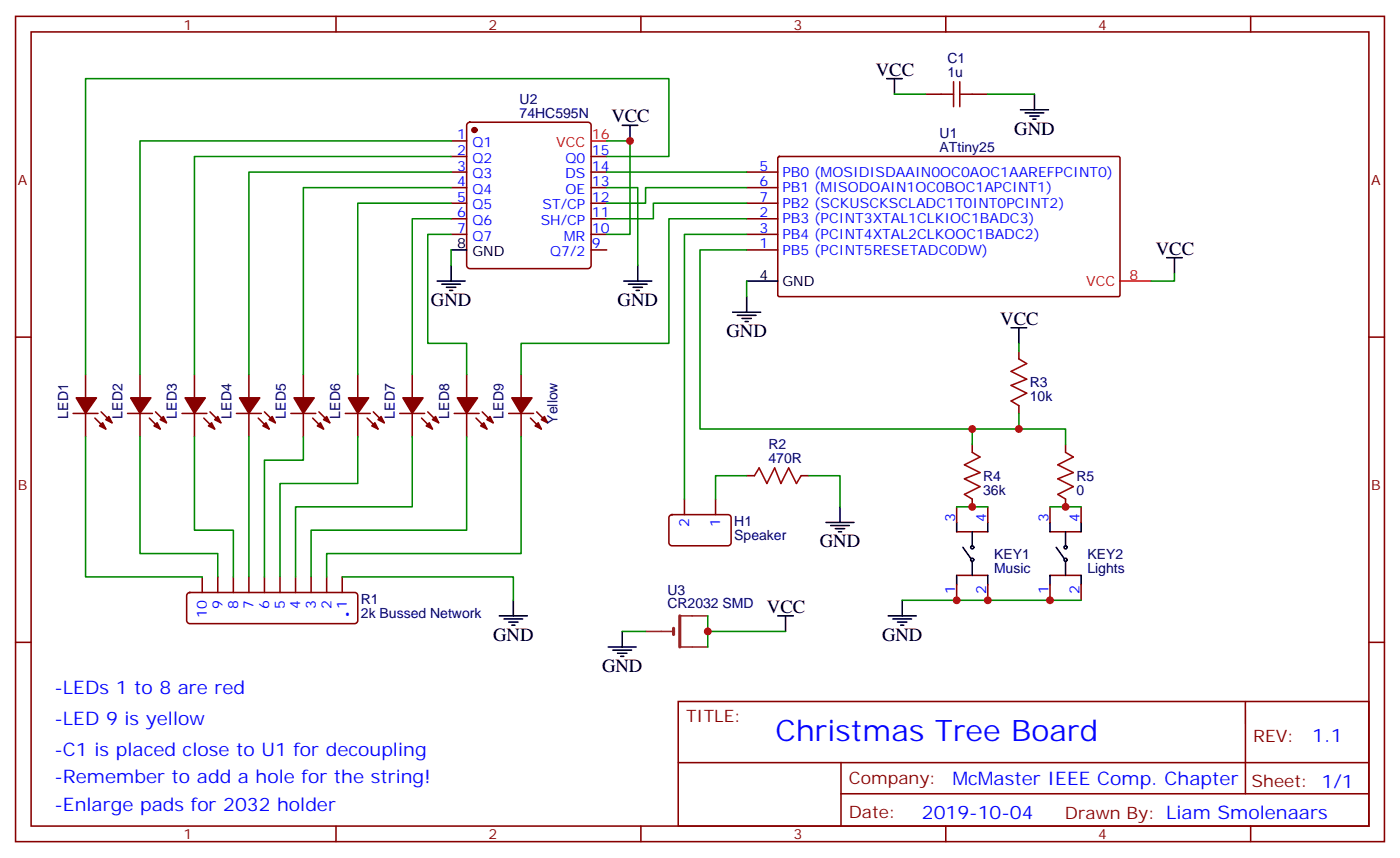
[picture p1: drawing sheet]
<svg xmlns="http://www.w3.org/2000/svg" width="317mm" height="194mm" viewBox="0 0 317 194" stroke-linecap="round" stroke-linejoin="round" font-family="sans-serif">
<g fill="none" stroke="#870000" stroke-width=".35">
<path d="M3.5 3.7h310.5v187h-310.5zM7.1 7.2h303.3v179.9h-303.3zM76.2 3.7v3.5M145.3 3.7v3.5M214.5 3.7v3.5M283.6 3.7v3.5M102.3 31.9h3.5M102.3 35.5h3.5M102.3 39h3.5M106.1 27.9l.4-.2h26.8a.71 .71 0 0 1 .8 .7v31.7a.76 .76 0 0 1-.8 .8h-26.8a.76 .76 0 0 1-.7-.8v-31.7zM134.1 35.5h3.5M134.1 39h3.5"/>
<path d="M169.3 39h7.1M176.4 35.6l.3-.1h77.1l.2 .3-.1 31.2-.3 .2-77-.1-.2-.2zM209.9 21.3h3.5M220.5 21.3h3.5M102.3 42.5h3.5M102.3 46h3.5M102.3 49.6h3.5M102.3 53.1h3.5M134.1 42.5h3.5M134.1 46h3.5M134.1 49.6h3.5M134.1 53.1h3.5"/>
<path d="M134.1 56.6h3.5M169.3 42.5h7.1M169.3 46h7.1M169.3 49.6h7.1M169.3 53.1h7.1M169.3 56.6h7.1M3.5 76.4h3.6M231.1 79.6v1.7M310.4 76.4h3.6M16.6 93.7h5.6M19.4 84.8v5.3M19.4 93.7v5.3"/>
<path d="M21.5 94.7l2.5 2.5M22.9 93.3l2.5 2.5M28.9 93.7h5.7M31.7 84.8v5.3M31.7 93.7v5.3M33.9 94.7l2.4 2.5M35.3 93.3l2.4 2.5M41.3 93.7h5.6M44.1 84.8v5.3M44.1 93.7v5.3M46.2 94.7l2.5 2.5M47.6 93.3l2.5 2.5"/>
<path d="M53.6 93.7h5.7M56.4 84.8v5.3M56.4 93.7v5.3M58.6 94.7l2.4 2.5M60 93.3l2.4 2.5M66 93.7h5.6M68.8 84.8v5.3M68.8 93.7v5.3M70.9 94.7l2.5 2.5M72.3 93.3l2.5 2.5M78.3 93.7h5.7M81.1 84.8v5.3"/>
<path d="M81.1 93.7v5.3M83.3 94.7l2.4 2.5M84.7 93.3l2.4 2.5M90.7 93.7h5.6M93.5 84.8v5.3M93.5 93.7v5.3M95.6 94.7l2.5 2.5M97 93.3l2.5 2.5M103 93.7h5.7M105.8 84.8v5.3M105.8 93.7v5.3M107.9 94.7l2.5 2.5"/>
<path d="M109.4 93.3l2.4 2.5M115.4 93.7h5.6M118.2 84.8v5.3M118.2 93.7v5.3M120.3 94.7l2.5 2.5M121.7 93.3l2.5 2.5M231.1 91.9v1.8M151.9 116.8l.5-.2h12.7a.71 .71 0 0 1 .7 .7v5.6a.76 .76 0 0 1-.7 .7h-12.7a.76 .76 0 0 1-.7-.7v-5.6zM155.2 113.1v3.5M162.3 113.1v3.5M169.3 107.8h1.8M181.7 107.8h1.7"/>
<path d="M217 114.8v3.6M220.5 100.7v1.8M220.5 113.1v1.7M224 114.8v3.6M238.1 114.8v3.6M241.7 100.7v1.8M241.7 113.1v1.7M245.2 114.8v3.6M42.6 134.4l.4-.2h37.4a.71 .71 0 0 1 .7 .7v5.7a.76 .76 0 0 1-.7 .7h-37.4a.76 .76 0 0 1-.7-.7v-5.7zM45.9 130.7v3.5M49.4 130.7v3.5M52.9 130.7v3.5"/>
<path d="M56.4 130.7v3.5M60 130.7v3.5M63.5 130.7v3.5M67 130.7v3.5M70.6 130.7v3.5M74.1 130.7v3.5M77.6 130.7v3.5M217 130.4h7M217 120.5h7M217 132.5v3.5M224 132.5v3.5M238.1 130.4h7.1"/>
<path d="M238.1 120.5h7.1M238.1 132.5v3.5M245.2 132.5v3.5M3.5 145.5h3.6M153.8 158.9h156.6v28.2h-156.6zM282.4 159v20.8M310.4 145.5h3.6M153.8 172.8h156.5M190.7 179.8h119.6M190.7 172.8v14.1M76.2 187.1v3.6M145.3 187.1v3.6"/>
<path d="M214.5 187.1v3.6M283.6 187.1v3.6"/>
</g>
<g fill="#870000" stroke="#870000" stroke-width=".35">
<path d="M22.6 96.5l.7-.7 .7 1.4z"/>
<path d="M24 95.1l.7-.7 .7 1.4z"/>
<path d="M17.3 90.1h4.6l-2.5 3.6z"/>
<path d="M34.9 96.5l.7-.7 .7 1.4z"/>
<path d="M36.3 95.1l.7-.7 .7 1.4z"/>
<path d="M29.6 90.1h4.6l-2.5 3.6z"/>
<path d="M47.3 96.5l.7-.7 .7 1.4z"/>
<path d="M48.7 95.1l.7-.7 .7 1.4z"/>
<path d="M42 90.1h4.6l-2.5 3.6z"/>
<path d="M59.6 96.5l.7-.7 .7 1.4z"/>
<path d="M61 95.1l.7-.7 .7 1.4z"/>
<path d="M54.3 90.1h4.6l-2.5 3.6z"/>
<path d="M72 96.5l.7-.7 .7 1.4z"/>
<path d="M73.4 95.1l.7-.7 .7 1.4z"/>
<path d="M66.7 90.1h4.6l-2.5 3.6z"/>
<path d="M84.3 96.5l.7-.7 .7 1.4z"/>
<path d="M85.7 95.1l.7-.7 .7 1.4z"/>
<path d="M79 90.1h4.6l-2.5 3.6z"/>
<path d="M96.7 96.5l.7-.7 .7 1.4z"/>
<path d="M98.1 95.1l.7-.7 .7 1.4z"/>
<path d="M91.4 90.1h4.6l-2.5 3.6z"/>
<path d="M109 96.5l.7-.7 .7 1.4z"/>
<path d="M110.4 95.1l.7-.7 .7 1.4z"/>
<path d="M103.7 90.1h4.6l-2.5 3.6z"/>
<path d="M121.4 96.5l.7-.7 .7 1.4z"/>
<path d="M122.8 95.1l.7-.7 .7 1.4z"/>
<path d="M116.1 90.1h4.5l-2.4 3.6z"/>
<circle cx="107.6" cy="29.5" r=".53"/>
</g>
<g fill="none" stroke="#000" stroke-width=".35">
<path d="M201.1 17.8h3.5M202.8 17.8v3.5M141.1 28.4h3.5M142.9 28.4v3.5M231.4 24.9h6.4M232.5 25.6h4.2M233.5 26.3h2.2M234.2 27h.7M234.6 21.3v3.6M102.3 56.6h3.5M264.6 58.4h3.5M266.3 58.4v3.5"/>
<path d="M99.1 63.7h6.4M100.2 64.4h4.2M101.2 65.1h2.2M102 65.8h.7M102.3 60.1v3.6M141.5 63.7h6.3M142.5 64.4h4.3M143.6 65.1h2.1M144.3 65.8h.7M144.6 60.1v3.6M166.2 70.7h6.3M167.2 71.4h4.2"/>
<path d="M168.3 72.1h2.1M169 72.8h.7M169.3 63.7h7.1M169.3 67.2v3.5M229.3 74.3h3.5M231.1 74.3v3.5M187.3 118.4h6.4M188.4 119.1h4.2M189.4 119.8h2.2M190.5 114.8v3.6M217 118.4v2.1M224 118.4v2.1"/>
<path d="M238.1 118.4v2.1M245.2 118.4v2.1M113.2 139.5h6.4M116.4 136v3.5M176.4 139.5h3.5M178.2 139.5v3.6M190.1 120.5h.8M201.4 139.5h6.4M204.6 136v3.5M217 130.4v2.1M218.4 124l1.7 2.5M220.5 120.5v3.1"/>
<path d="M220.5 127.2v3.2M224 130.4v2.1M238.1 130.4v2.1M239.5 124l1.8 2.5M241.7 120.5v3.1M241.7 127.2v3.2M245.2 130.4v2.1M114.3 140.2h4.2M115.4 140.9h2.1M116.1 141.6h.7M137.9 146.6h6.4M139 147.3h4.2"/>
<path d="M140.1 148h2.1M140.8 148.7h.7M141.1 143.1v3.5M202.5 140.2h4.2M203.6 140.9h2.1M204.3 141.6h.7"/>
<circle cx="220.5" cy="124" r=".35"/>
<circle cx="220.5" cy="126.8" r=".35"/>
<circle cx="241.7" cy="126.8" r=".35"/>
<circle cx="241.7" cy="124" r=".35"/>
</g>
<path d="M134.1 31.9h3.5M254 63.7h7.1" fill="none" stroke="#f00" stroke-width=".35"/>
<path d="M216.3 18.5v5.7M217.7 18.5v5.7M213.4 21.3h2.9M217.7 21.3h2.8M231.1 81.3l1.7 1.1-3.5 1.7 3.5 1.8-3.5 1.4 3.5 1.8-3.5 1.7 1.8 1.1M171.1 107.8l1.1-1.8 1.7 3.5 1.8-3.5 1.4 3.5 1.8-3.5 1.7 3.5 1.1-1.7M220.5 102.5l1.7 1-3.5 1.8 3.5 1.8-3.5 1.4 3.5 1.7-3.5 1.8 1.8 1.1M241.7 102.5l1.7 1-3.5 1.8 3.5 1.8-3.5 1.4 3.5 1.7-3.5 1.8 1.8 1.1" fill="none" stroke="#a10000" stroke-width=".35"/>
<path d="M154.2 139.5v7.1M152.8 142.3v1.5" fill="none" stroke="#8c2424" stroke-width=".71"/>
<path d="M154.2 139.5h6.3M146.4 143.1h6.4M154.2 146.6h6.3" fill="none" stroke="#8c2424" stroke-width=".35"/>
<g fill="none" stroke="#008700" stroke-width=".35">
<path d="M102.3 31.9h-70.6v52.9M102.3 35.5h-58.2v49.3M102.3 39h-45.9v45.8M137.6 31.9h5.3v21.2h-5.3M137.6 35.5h14.1v-17.7h-132.3v67M137.6 39h31.7M202.8 21.3h7.1M224 21.3h10.6M102.3 42.5h-33.5v42.3M102.3 46h-21.2v38.8M102.3 49.6h-8.8v35.2M102.3 53.1h-5.3v24.7h8.8v7"/>
<path d="M102.3 56.6v3.5M137.6 42.5h7v17.6M169.3 42.5h-22.9v3.5h-8.8M169.3 46h-21.1v3.6h-10.6M169.3 49.6h-17.6v28.2h-33.5v7M169.3 53.1h-14.1v60M169.3 56.6h-10.6v40.6h61.8M169.3 63.7v3.5M231.1 77.8v1.8M266.3 61.9v1.8h-5.2M19.4 99v31.7h26.5M31.7 99v26.4h17.7v5.3"/>
<path d="M44.1 99v21.1h8.8v10.6M56.4 99v31.7M68.8 99v5.2h-8.8v26.5M81.1 99v10.5h-17.6v21.2M93.5 99v15.8h-26.5v15.9M105.8 99v21.1h-35.2v10.6M118.2 99v26.4h-44.1v5.3M231.1 93.7v3.5M169.3 107.8h-7v5.3M183.4 107.8h7.1v7M217 114.8h7M220.5 100.7v-3.5h21.2v3.5"/>
<path d="M238.1 114.8h7.1M77.6 130.7h38.8v5.3M160.5 139.5v7.1M204.6 136h40.6M141.1 143.1h5.3M160.5 143.1h17.7"/>
</g>
<g fill="#c00">
<circle cx="220.5" cy="114.8" r=".88"/>
<circle cx="220.5" cy="97.2" r=".88"/>
<circle cx="142.9" cy="31.9" r=".88"/>
<circle cx="231.1" cy="97.2" r=".88"/>
<circle cx="238.1" cy="136" r=".88"/>
<circle cx="217" cy="136" r=".88"/>
<circle cx="224" cy="136" r=".88"/>
<circle cx="241.7" cy="114.8" r=".88"/>
<circle cx="160.5" cy="143.1" r=".88"/>
</g>
<text font-size="7.4" fill="#00f" x="77.6" y="139.5">.</text>
<text font-size="6.7" fill="#00f" x="175.9" y="168">Christmas Tree Board</text>
<g font-size="4.2">
<text x="198.6" y="17.1">VCC</text>
<text x="138.6" y="27.7">VCC</text>
<text x="230" y="30.5">GND</text>
<text x="262.1" y="57.7">VCC</text>
<text x="97.7" y="69.3">GND</text>
<text x="140.1" y="69.3">GND</text>
<text x="164.7" y="76.4">GND</text>
<text x="226.8" y="73.6">VCC</text>
<text x="185.9" y="124">GND</text>
<text x="173.9" y="138.8">VCC</text>
<text x="111.8" y="145.2">GND</text>
<text x="200" y="145.2">GND</text>
<text x="136.5" y="152.2">GND</text>
</g>
<g font-size="4.2" fill="#00f">
<text x="12.3" y="157.2">-LEDs 1 to 8 are red</text>
<text x="12.3" y="164.2">-LED 9 is yellow</text>
<text x="12.3" y="171.3">-C1 is placed close to U1 for decoupling</text>
<text x="297.6" y="168.2">1.1</text>
<text x="12.3" y="177.3">-Remember to add a hole for the string!</text>
<text x="216" y="177.8">McMaster IEEE Comp. Chapter</text>
<text x="12.3" y="183.6">-Enlarge pads for 2032 holder</text>
<text x="209.1" y="185.6">2019-10-04</text>
</g>
<g font-size="3.9" fill="#800">
<text x="155.6" y="163.5">TITLE:</text>
<text x="284.2" y="168.2">REV:</text>
<text x="192.5" y="177.7">Company:</text>
<text x="283.9" y="178.3">Sheet: 1/1</text>
<text x="192.5" y="185.4">Date:</text>
<text x="241.5" y="185.5">Drawn By: Liam Smolenaars</text>
</g>
<g font-size="3.2" fill="#800">
<text x="41.6" y="6.7">1</text>
<text x="110.8" y="6.7">2</text>
<text x="179.9" y="6.7">3</text>
<text x="249.1" y="6.7">4</text>
<text x="4.1" y="41.8">A</text>
<text x="311" y="41.8">A</text>
<text x="4.1" y="110.9">B</text>
<text x="311" y="110.9">B</text>
<text x="41.6" y="190.1">1</text>
<text x="110.8" y="190.1">2</text>
<text x="179.9" y="190.1">3</text>
<text x="249.1" y="190.1">4</text>
</g>
<g font-size="3.2" fill="#000080">
<text x="214.9" y="17.5">1u</text>
<text x="214.9" y="14.3">C1</text>
<text x="117.8" y="23.5">U2</text>
<text x="117.8" y="26.6">74HC595N</text>
<text x="213.1" y="34.4">ATtiny25</text>
<text x="213.1" y="31.2">U1</text>
<text x="233.5" y="87.8">R3</text>
<text x="15.4" y="94.8" transform="rotate(-90 15.4 94.8)">LED1</text>
<text x="27.8" y="94.8" transform="rotate(-90 27.8 94.8)">LED2</text>
<text x="40.1" y="94.8" transform="rotate(-90 40.1 94.8)">LED3</text>
<text x="52.5" y="94.8" transform="rotate(-90 52.5 94.8)">LED4</text>
<text x="64.8" y="94.8" transform="rotate(-90 64.8 94.8)">LED5</text>
<text x="77.2" y="94.8" transform="rotate(-90 77.2 94.8)">LED6</text>
<text x="89.5" y="94.8" transform="rotate(-90 89.5 94.8)">LED7</text>
<text x="101.9" y="94.8" transform="rotate(-90 101.9 94.8)">LED8</text>
<text x="114.2" y="94.8" transform="rotate(-90 114.2 94.8)">LED9</text>
<text x="126.4" y="96" transform="rotate(-90 126.4 96)">Yellow</text>
<text x="233.5" y="91">10k</text>
<text x="174.3" y="101.8">R2</text>
<text x="174.3" y="105">470R</text>
<text x="223" y="112.1">36k</text>
<text x="223" y="108.9">R4</text>
<text x="244.1" y="112.1">0</text>
<text x="244.1" y="108.9">R5</text>
<text x="166.5" y="119.2">H1</text>
<text x="166.5" y="122.4">Speaker</text>
<text x="225.4" y="129.8">Music</text>
<text x="225.4" y="126.6">KEY1</text>
<text x="246.6" y="129.8">Lights</text>
<text x="246.6" y="126.6">KEY2</text>
<text x="81.8" y="136.7">R1</text>
<text x="151.4" y="137.8">CR2032 SMD</text>
<text x="151.4" y="134.7">U3</text>
<text x="81.8" y="139.9">2k Bussed Network</text>
</g>
<g font-size="3.2" fill="#00f">
<text x="103.6" y="31.6">1</text>
<text x="103.6" y="35.1">2</text>
<text x="107.1" y="33.3">Q1</text>
<text x="134.2" y="35.1">15</text>
<text x="103.6" y="38.6">3</text>
<text x="107.1" y="36.9">Q2</text>
<text x="107.1" y="40.4">Q3</text>
<text x="128.1" y="40.4">DS</text>
<text x="128.2" y="36.9">Q0</text>
<text x="134.2" y="38.6">14</text>
<text x="172.3" y="38.6">5</text>
<text x="177.4" y="40">PB0 (MOSIDISDAAIN0OC0AOC1AAREFPCINT0)</text>
<text x="103.6" y="42.2">4</text>
<text x="103.6" y="45.7">5</text>
<text x="107.1" y="43.9">Q4</text>
<text x="107.1" y="47.4">Q5</text>
<text x="123.1" y="47.4">ST/CP</text>
<text x="128.2" y="43.9">OE</text>
<text x="134.2" y="45.7">12</text>
<text x="134.2" y="42.2">13</text>
<text x="172.3" y="42.2">6</text>
<text x="172.3" y="45.7">7</text>
<text x="177.4" y="43.6">PB1 (MISODOAIN1OC0BOC1APCINT1)</text>
<text x="177.4" y="47.1">PB2 (SCKUSCKSCLADC1T0INT0PCINT2)</text>
<text x="103.6" y="49.2">6</text>
<text x="103.6" y="52.7">7</text>
<text x="107.1" y="51">Q6</text>
<text x="122.6" y="51">SH/CP</text>
<text x="134.2" y="52.7">10</text>
<text x="134.2" y="49.2">11</text>
<text x="172.3" y="49.2">2</text>
<text x="172.3" y="52.7">3</text>
<text x="177.4" y="50.6">PB3 (PCINT3XTAL1CLKIOC1BADC3)</text>
<text x="107.1" y="54.5">Q7</text>
<text x="124.8" y="58">Q7/2</text>
<text x="127.9" y="54.5">MR</text>
<text x="134.2" y="56.3">9</text>
<text x="172.3" y="56.3">1</text>
<text x="177.4" y="57.7">PB5 (PCINT5RESETADC0DW)</text>
<text x="177.4" y="54.2">PB4 (PCINT4XTAL2CLKOOC1BADC2)</text>
<text x="156.3" y="119.3" transform="rotate(-90 156.3 119.3)">2</text>
<text x="163.3" y="119.3" transform="rotate(-90 163.3 119.3)">1</text>
<text x="216.6" y="118.4" transform="rotate(-90 216.6 118.4)">3</text>
<text x="223.7" y="118.4" transform="rotate(-90 223.7 118.4)">4</text>
<text x="237.8" y="118.4" transform="rotate(-90 237.8 118.4)">3</text>
<text x="244.8" y="118.4" transform="rotate(-90 244.8 118.4)">4</text>
<text x="216.6" y="134.5" transform="rotate(-90 216.6 134.5)">1</text>
<text x="223.7" y="134.5" transform="rotate(-90 223.7 134.5)">2</text>
<text x="237.8" y="134.5" transform="rotate(-90 237.8 134.5)">1</text>
<text x="244.8" y="134.5" transform="rotate(-90 244.8 134.5)">2</text>
<text x="46.9" y="140" transform="rotate(-90 46.9 140)">10</text>
<text x="50.4" y="138" transform="rotate(-90 50.4 138)">9</text>
<text x="54" y="138" transform="rotate(-90 54 138)">8</text>
<text x="57.5" y="138" transform="rotate(-90 57.5 138)">7</text>
<text x="61" y="138" transform="rotate(-90 61 138)">6</text>
<text x="64.6" y="138" transform="rotate(-90 64.6 138)">5</text>
<text x="68.1" y="138" transform="rotate(-90 68.1 138)">4</text>
<text x="71.6" y="138" transform="rotate(-90 71.6 138)">3</text>
<text x="75.1" y="138" transform="rotate(-90 75.1 138)">2</text>
<text x="78.7" y="138" transform="rotate(-90 78.7 138)">1</text>
</g>
<g font-size="3.2" fill="#f00">
<text x="126.1" y="33.3">VCC</text>
<text x="134.2" y="31.6">16</text>
<text x="246.3" y="64.7">VCC</text>
<text x="256.1" y="63.3">8</text>
</g>
<g font-size="3.2">
<text x="103.6" y="56.3">8</text>
<text x="107.1" y="58">GND</text>
<text x="172.3" y="63.3">4</text>
<text x="177.4" y="64.7">GND</text>
</g>
</svg>
